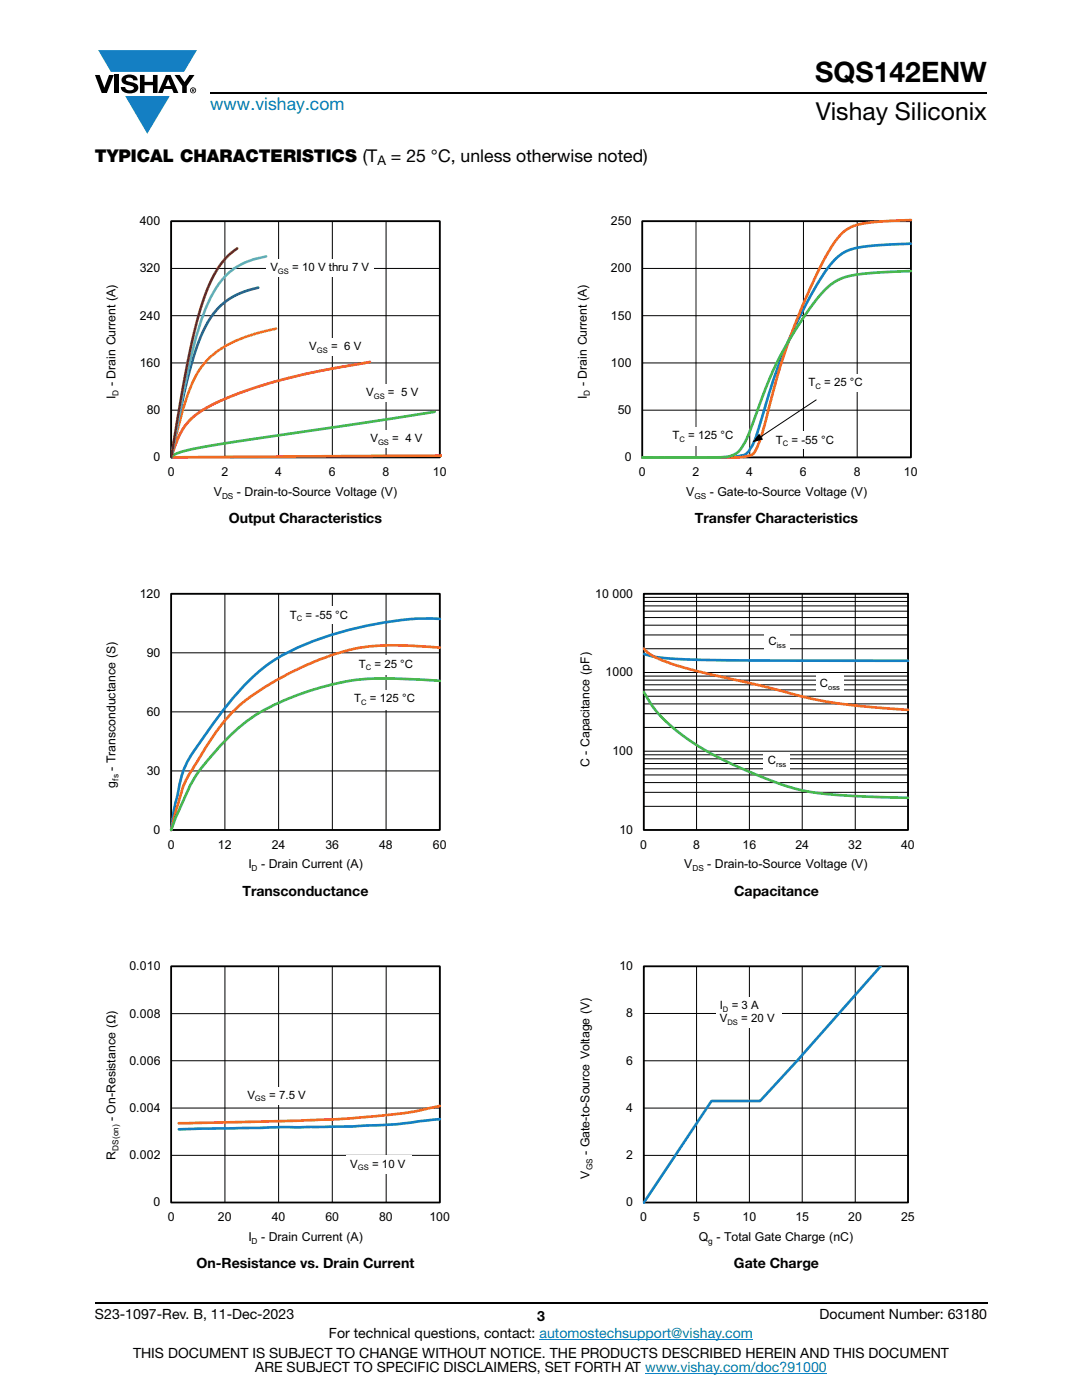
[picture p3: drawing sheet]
<svg xmlns="http://www.w3.org/2000/svg" width="216mm" height="279mm" viewBox="0 0 216 279" stroke-linecap="round" stroke-linejoin="round" font-family="sans-serif">
<g fill="#147fc3">
<path d="M19.6 10h19.7l-2.6 4.3h-1.1h-13.5z"/>
<path d="M25 19.2h8.9l-4.5 7.5z"/>
</g>
<g fill="#000">
<path d="M18.9 15h1l.9 2.5 1-2.5h.9l-1.4 3.6h-1zM22.9 15h.9v3.6h-.9zM24.6 15.3a2.1 2.1 0 0 1 2.8 .3l.1 .4h-.9a.79 .79 0 0 0-.7-.5 .79 .79 0 0 0-.8 .4l.3 .3 1 .2a1.08 1.08 0 0 1 1.2 1 1.08 1.08 0 0 1-1.1 1.2 1.73 1.73 0 0 1-2.4-1.2h.9a.96 .96 0 0 0 .8 .6 .96 .96 0 0 0 .9-.4 1.31 1.31 0 0 0-1.2-.6 1.03 1.03 0 0 1-1.1-.6 1.03 1.03 0 0 1 .2-1.1zM27.9 15h.9v1.3h1.7v-1.3h.9v3.6h-.9v-1.6h-1.7v1.6h-.9zM34.8 15h1.1l.9 1.4 1-1.4h1l-1.5 2.2v1.4h-.9v-1.4z"/>
<path d="M33.6 15.9l.5 1.3h-1.1zM33.1 15l-1.6 3.6h1l.3-.8h1.5l.3 .8h1l-1.6-3.6z"/>
<path d="M38.4 17.8h.2v.2h-.2zM38.3 17.7v.7h.1v-.3l.4 .3-.2-.3 .2-.2-.1-.2z"/>
<path d="M38.1 18a.46 .46 0 0 1 .9 0 .46 .46 0 0 1-.9 0zM37.9 18a.6 .6 0 0 0 1.2 0 .6 .6 0 0 0-1.2 0z"/>
</g>
<path d="M42 18.6h155M18.9 260h178.1" fill="none" stroke="#000" stroke-width=".36"/>
<path d="M107.7 267.3h42.6M128.7 274h36.3" fill="none" stroke="#007ec4" stroke-width=".2"/>
<path d="M34.2 44.1h53.6v47.2h-53.6zM34.2 53.6h53.6M44.9 44.1v47.2M55.6 44.1v47.2M66.3 44.1v47.2M77 44.1v47.2M34.2 72.4h53.6M34.2 63h53.6M34.2 81.9h53.6" fill="none" stroke="#000" stroke-width=".2"/>
<path d="M34.2 44.1h53.6v47.2h-53.6z" fill="none" stroke="#000" stroke-width=".35"/>
<path d="M88.1 90.9l-53.9 .4" fill="none" stroke="#f16b22" stroke-width=".53"/>
<path d="M86.7 82.2l-40.2 6-6.7 1.2a16.5 16.5 0 0 0-5.3 1.5l-.3 .4" fill="none" stroke="#48b74e" stroke-width=".53"/>
<path d="M73.8 72.2l-11 2-7.7 1.9-7.8 2.5-3 1.3-2.8 1.3a12.9 12.9 0 0 0-6.9 8.7l-.4 1.4" fill="none" stroke="#ee1f23" stroke-width=".53"/>
<path d="M55.1 65.6a28.9 28.9 0 0 0-12.4 5 19.6 19.6 0 0 0-5.8 9.8l-1.3 4.6-1.4 6.3" fill="none" stroke="#fec80b" stroke-width=".53"/>
<path d="M51.5 57.4a14.4 14.4 0 0 0-11.4 9.6l-1.4 3.9-1.4 5.3-3.1 15.1" fill="none" stroke="#2b5597" stroke-width=".53"/>
<path d="M53.1 51.2a13.6 13.6 0 0 0-10.9 7.9 70.6 70.6 0 0 0-5.1 16.5l-2.9 15.7" fill="none" stroke="#5dc7d2" stroke-width=".53"/>
<path d="M47.3 49.6a18 18 0 0 0-6.4 9.3l-1.6 5.4-1.6 6.8-3.5 20.2" fill="none" stroke="#823d1b" stroke-width=".53"/>
<g fill="#fff">
<path d="M53.1 51.7h21.6v3.6h-21.6z"/>
<path d="M73.1 85.8h12v3.4h-12z"/>
<path d="M72.3 76.7h12v3.6h-12z"/>
<path d="M60.9 67.4h12v3.6h-12z"/>
</g>
<path d="M34.2 118.5h53.6v47.1h-53.6zM44.9 118.5v47.1M55.6 118.5v47.1M66.3 118.5v47.1M77 118.5v47.1M34.2 130.3h53.6M34.2 153.9h53.6M34.2 142.1h53.6" fill="none" stroke="#000" stroke-width=".2"/>
<path d="M34.2 118.5h53.6v47.1h-53.6z" fill="none" stroke="#000" stroke-width=".35"/>
<path d="M87.8 123.5h-.8a67.5 67.5 0 0 0-29.1 6.4 35.7 35.7 0 0 0-12.5 10.7l-5.4 7.3a19.9 19.9 0 0 0-4.6 10.8l-.6 2.5-.6 4.4" fill="none" stroke="#147fc3" stroke-width=".53"/>
<path d="M87.8 129.3l-1.3-.1a59.5 59.5 0 0 0-15.6 .2 60.7 60.7 0 0 0-23 11.3 50.1 50.1 0 0 0-9.3 12.5 18.8 18.8 0 0 0-3.1 7.2l-1.3 5.2" fill="none" stroke="#f16b22" stroke-width=".53"/>
<path d="M87.8 135.9l-3.5-.2a58.6 58.6 0 0 0-17 .7 51.9 51.9 0 0 0-17.6 7.2 51.5 51.5 0 0 0-11.3 12.4l-3.2 6.8-1 2.8" fill="none" stroke="#48b74e" stroke-width=".53"/>
<g fill="#fff">
<path d="M57 121h13.6v3.6h-13.6z"/>
<path d="M70.8 130.8h12.8v3.8h-12.8z"/>
<path d="M69.9 137.7h12.8v3.8h-12.8z"/>
</g>
<path d="M34.2 192.9h53.6v47.1h-53.6zM44.9 192.9v47.1M55.6 192.9v47.1M66.3 192.9v47.1M77.1 192.9v47.1M34.2 211.7h53.6M34.2 202.3h53.6M34.2 230.6h53.6M34.2 221.1h53.6" fill="none" stroke="#000" stroke-width=".2"/>
<path d="M34.2 192.8h53.6v47.2h-53.6z" fill="none" stroke="#000" stroke-width=".35"/>
<path d="M87.8 223.4l-8.6 1-9 .4-13.8 .1-20.7 .5" fill="none" stroke="#147fc3" stroke-width=".53"/>
<path d="M87.8 220.7l-1 .2a70.1 70.1 0 0 1-11.9 1.9 411.9 411.9 0 0 1-30.2 1.2l-9 .2" fill="none" stroke="#f16b22" stroke-width=".53"/>
<g fill="#fff">
<path d="M69.1 230.6h13v3.8h-13z"/>
<path d="M48.6 216.8h13.3v3.6h-13.3z"/>
</g>
<path d="M128.2 44.1h53.6v47.2h-53.6zM128.2 53.6h53.6M138.9 44.1v47.2M149.6 44.1v47.2M160.3 44.1v47.2M171 44.1v47.2M128.2 72.4h53.6M128.2 63h53.6M128.2 81.9h53.6" fill="none" stroke="#000" stroke-width=".2"/>
<path d="M128.2 44.1h53.6v47.2h-53.6z" fill="none" stroke="#000" stroke-width=".35"/>
<path d="M181.8 48.6l-6 .3a19.5 19.5 0 0 0-7.4 1.5 19.3 19.3 0 0 0-5.7 7l-3.3 6.1-3 6.6-2.3 6.4-2.5 8.5a12.6 12.6 0 0 1-2.6 5.5 8.7 8.7 0 0 1-3.7 .8h-17.1" fill="none" stroke="#147fc3" stroke-width=".53"/>
<path d="M181.8 43.9l-5.3 .2a21 21 0 0 0-6.9 1.3 12.9 12.9 0 0 0-4.7 5.6l-3.2 6.5-3.1 7.4-2.4 6.5-2 7a87 87 0 0 1-3.2 11.1 2.99 2.99 0 0 1-3.1 1.7l-19.7 .1" fill="none" stroke="#f16b22" stroke-width=".53"/>
<path d="M181.8 54.1l-7.5 .4a16.7 16.7 0 0 0-8 1.9 30.5 30.5 0 0 0-6.9 8.3l-1.7 2.8a79.9 79.9 0 0 0-7.4 16.8l-.9 2.3a8.3 8.3 0 0 1-2.8 4.1 12.6 12.6 0 0 1-5.4 .6h-13" fill="none" stroke="#48b74e" stroke-width=".53"/>
<g fill="#fff">
<path d="M160.5 74.7h12.8v3.5h-12.8z"/>
<path d="M154 86.1h13.6v3.6h-13.6z"/>
<path d="M133.4 85.2h14.1v3.8h-14.1z"/>
</g>
<g fill="none" stroke="#000" stroke-width=".2">
<path d="M162.9 79.8l-11.3 7.5M128.4 119.2h52.8M128.4 118.5h52.8v47.1h-52.8zM139 118.5v47.1M149.5 118.5v47.1M160.1 118.5v47.1M170.7 118.5v47.1M128.4 139h52.8M128.4 137.7h52.8M128.4 136.7h52.8M128.4 135.7h52.8M128.4 134.9h52.8"/>
<path d="M128.4 129.5h52.8M128.4 126.7h52.8M128.4 124.8h52.8M128.4 123.2h52.8M128.4 122h52.8M128.4 120.9h52.8M128.4 120h52.8M128.4 134.2h52.8M128.4 158.1h52.8M128.4 156.2h52.8M128.4 154.7h52.8M128.4 153.4h52.8"/>
<path d="M128.4 152.4h52.8M128.4 151.4h52.8M128.4 150.6h52.8M128.4 145.2h52.8M128.4 142.4h52.8M128.4 140.5h52.8M128.4 149.9h52.8M128.4 160.9h52.8"/>
</g>
<path d="M151.5 86.5l.8 1.2-2.2 .6z" fill="#000"/>
<path d="M128.5 118.5h52.7v47.1h-52.7z" fill="none" stroke="#000" stroke-width=".35"/>
<path d="M128.5 130.5l1.7 .5 1.8 .3 7.2 .4 42 .2" fill="none" stroke="#147fc3" stroke-width=".53"/>
<path d="M128.5 129.4a12.7 12.7 0 0 0 5.4 3l5.5 1.6 12.3 2.8 11.7 2.9 7.2 1.1 10.6 .9" fill="none" stroke="#f16b22" stroke-width=".53"/>
<path d="M128.5 138.1l.3 .5a27.6 27.6 0 0 0 9.5 9.7l4.2 2.4 5.1 2.5 6.6 2.7 4.8 1.6 3.5 .7 4.4 .4 14.3 .6" fill="none" stroke="#48b74e" stroke-width=".53"/>
<g fill="#fff">
<path d="M152.6 126.4h5v3.5h-5z"/>
<path d="M152.4 150h5.2v3.6h-5.2z"/>
<path d="M162.8 134.7h5.6v3.6h-5.6z"/>
</g>
<path d="M128.4 192.9h52.8v47.1h-52.8zM139 192.9v47.1M149.5 192.9v47.1M160.1 192.9v47.1M170.7 192.9v47.1M128.4 211.7h52.8M128.4 202.3h52.8M128.4 230.6h52.8M128.4 221.1h52.8" fill="none" stroke="#000" stroke-width=".2"/>
<path d="M128.5 192.8h52.7v47.2h-52.7z" fill="none" stroke="#000" stroke-width=".35"/>
<path d="M175.7 192.8l-16.7 18.9-7.3 8h-9.7l-13.5 20.3" fill="none" stroke="#147fc3" stroke-width=".53"/>
<path d="M142.8 198.9h13.1v6.1h-13.1z" fill="#fff"/>
<text font-size="5.6" x="162.7" y="16.4">SQS142ENW</text>
<text font-size="4.9" x="162.8" y="24">Vishay Siliconix</text>
<text font-size="3.5" fill="#007ec4" x="42" y="21.9">www.vishay.com</text>
<g font-size="3.5">
<text x="18.9" y="32.3">TYPICAL CHARACTERISTICS (T</text>
<text x="78" y="32.3">= 25 °C, unless otherwise noted)</text>
</g>
<g font-size="2.8">
<text x="45.7" y="104.5">Output Characteristics</text>
<text x="138.7" y="104.5">Transfer Characteristics</text>
<text x="48.4" y="178.8">Transconductance</text>
<text x="146.5" y="178.8">Capacitance</text>
<text x="39.2" y="253.2">On-Resistance vs. Drain Current</text>
<text x="146.5" y="253.1">Gate Charge</text>
<text x="18.9" y="263.3">S23-1097-Rev. B, 11-Dec-2023</text>
<text x="107.2" y="263.6">3</text>
<text x="163.6" y="263.3">Document Number: 63180</text>
<text x="65.6" y="267.1">For technical questions, contact: automostechsupport@vishay.com</text>
<text x="26.5" y="271">THIS DOCUMENT IS SUBJECT TO CHANGE WITHOUT NOTICE. THE PRODUCTS DESCRIBED HEREIN AND THIS DOCUMENT</text>
<text x="50.9" y="273.8">ARE SUBJECT TO SPECIFIC DISCLAIMERS, SET FORTH AT www.vishay.com/doc?91000</text>
</g>
<text font-size="2.6" x="75.3" y="33">A</text>
<g font-size="2.5">
<text x="27.9" y="44.9">400</text>
<text x="121.9" y="44.9">250</text>
<text x="27.9" y="54.4">320</text>
<text x="121.9" y="54.4">200</text>
<text x="27.9" y="63.8">240</text>
<text x="121.9" y="63.8">150</text>
<text x="23.1" y="77.1" transform="rotate(-90 23.1 77.1)">- Drain Current (A)</text>
<text x="27.9" y="73.2">160</text>
<text x="117.1" y="77.1" transform="rotate(-90 117.1 77.1)">- Drain Current (A)</text>
<text x="121.9" y="73.2">100</text>
<text x="23.1" y="79.6" transform="rotate(-90 23.1 79.6)">I</text>
<text x="29.3" y="82.7">80</text>
<text x="117.1" y="79.6" transform="rotate(-90 117.1 79.6)">I</text>
<text x="123.3" y="82.7">50</text>
<text x="30.7" y="92.1">0</text>
<text x="33.5" y="95">0</text>
<text x="44.2" y="95">2</text>
<text x="54.9" y="95">4</text>
<text x="65.6" y="95">6</text>
<text x="76.3" y="95">8</text>
<text x="86.4" y="95">10</text>
<text x="124.7" y="92.1">0</text>
<text x="127.5" y="95">0</text>
<text x="138.2" y="95">2</text>
<text x="148.9" y="95">4</text>
<text x="159.6" y="95">6</text>
<text x="170.3" y="95">8</text>
<text x="180.4" y="95">10</text>
<text x="42.7" y="98.9">V</text>
<text x="47.3" y="98.9">- Drain-to-Source Voltage (V)</text>
<text x="136.9" y="98.9">V</text>
<text x="141.6" y="98.9">- Gate-to-Source Voltage (V)</text>
<text x="27.9" y="119.3">120</text>
<text x="118.8" y="119.3">10 000</text>
<text x="29.3" y="131.1">90</text>
<text x="120.8" y="135">1000</text>
<text x="29.3" y="142.9">60</text>
<text x="23.1" y="153.9" transform="rotate(-90 23.1 153.9)">- Transconductance (S)</text>
<text x="29.3" y="154.6">30</text>
<text x="117.6" y="153.1" transform="rotate(-90 117.6 153.1)">C - Capacitance (pF)</text>
<text x="122.2" y="150.7">100</text>
<text x="23.1" y="157.2" transform="rotate(-90 23.1 157.2)">g</text>
<text x="30.7" y="166.4">0</text>
<text x="123.6" y="166.4">10</text>
<text x="33.5" y="169.4">0</text>
<text x="43.5" y="169.4">12</text>
<text x="49.6" y="173.3">I</text>
<text x="52.1" y="173.3">- Drain Current (A)</text>
<text x="54.2" y="169.4">24</text>
<text x="64.9" y="169.4">36</text>
<text x="75.7" y="169.4">48</text>
<text x="86.4" y="169.4">60</text>
<text x="127.8" y="169.4">0</text>
<text x="136.5" y="173.3">V</text>
<text x="138.3" y="169.4">8</text>
<text x="141.1" y="173.3">- Drain-to-Source Voltage (V)</text>
<text x="148.2" y="169.4">16</text>
<text x="158.7" y="169.4">24</text>
<text x="169.3" y="169.4">32</text>
<text x="179.8" y="169.4">40</text>
<text x="25.8" y="193.6">0.010</text>
<text x="123.6" y="193.6">10</text>
<text x="25.8" y="203.1">0.008</text>
<text x="125" y="203.1">8</text>
<text x="25.8" y="212.5">0.006</text>
<text x="125" y="212.5">6</text>
<text x="25.8" y="221.9">0.004</text>
<text x="125" y="221.9">4</text>
<text x="23.1" y="223.8" transform="rotate(-90 23.1 223.8)">- On-Resistance (Ω)</text>
<text x="23.1" y="231.4" transform="rotate(-90 23.1 231.4)">R</text>
<text x="25.8" y="231.4">0.002</text>
<text x="117.6" y="230.5" transform="rotate(-90 117.6 230.5)">- Gate-to-Source Voltage (V)</text>
<text x="125" y="231.3">2</text>
<text x="117.6" y="235.2" transform="rotate(-90 117.6 235.2)">V</text>
<text x="30.7" y="240.8">0</text>
<text x="33.5" y="243.7">0</text>
<text x="43.5" y="243.7">20</text>
<text x="54.2" y="243.7">40</text>
<text x="64.9" y="243.7">60</text>
<text x="75.7" y="243.7">80</text>
<text x="85.7" y="243.7">100</text>
<text x="125" y="240.8">0</text>
<text x="127.8" y="243.7">0</text>
<text x="138.3" y="243.7">5</text>
<text x="148.2" y="243.7">10</text>
<text x="158.7" y="243.7">15</text>
<text x="169.3" y="243.7">20</text>
<text x="179.8" y="243.7">25</text>
<text x="49.6" y="247.6">I</text>
<text x="52.1" y="247.6">- Drain Current (A)</text>
<text x="139.4" y="247.6">Q - Total Gate Charge (nC)</text>
</g>
<g font-size="2.3">
<text x="53.9" y="54.1">V</text>
<text x="58.3" y="54.1">= 10 V thru 7 V</text>
<text x="61.7" y="69.8">V</text>
<text x="66.1" y="69.8">= 6 V</text>
<text x="161.3" y="77.1">T</text>
<text x="164.4" y="77.1">= 25 °C</text>
<text x="73.1" y="79.1">V</text>
<text x="77.4" y="79.1">= 5 V</text>
<text x="73.9" y="88.2">V</text>
<text x="78.3" y="88.2">= 4 V</text>
<text x="134.2" y="87.6">T</text>
<text x="137.3" y="87.6">= 125 °C</text>
<text x="154.8" y="88.5">T</text>
<text x="157.9" y="88.5">= -55 °C</text>
<text x="57.8" y="123.5">T</text>
<text x="61" y="123.5">= -55 °C</text>
<text x="153.4" y="128.8">C</text>
<text x="71.6" y="133.2">T</text>
<text x="74.7" y="133.2">= 25 °C</text>
<text x="163.6" y="137.1">C</text>
<text x="70.7" y="140.1">T</text>
<text x="73.8" y="140.1">= 125 °C</text>
<text x="153.2" y="152.5">C</text>
<text x="143.6" y="201.3">I</text>
<text x="143.6" y="204">V</text>
<text x="146" y="201.3">= 3 A</text>
<text x="147.9" y="204">= 20 V</text>
<text x="49.4" y="219.3">V</text>
<text x="53.7" y="219.3">= 7.5 V</text>
<text x="69.9" y="233">V</text>
<text x="74.2" y="233">= 10 V</text>
</g>
<g font-size="1.7">
<text x="23.7" y="79" transform="rotate(-90 23.7 79)">D</text>
<text x="117.7" y="79" transform="rotate(-90 117.7 79)">D</text>
<text x="44.3" y="99.5">DS</text>
<text x="138.6" y="99.5">GS</text>
<text x="23.7" y="155.9" transform="rotate(-90 23.7 155.9)">fs</text>
<text x="50.2" y="173.9">D</text>
<text x="138.2" y="173.9">DS</text>
<text x="23.7" y="229.6" transform="rotate(-90 23.7 229.6)">DS(on)</text>
<text x="118.2" y="233.5" transform="rotate(-90 118.2 233.5)">GS</text>
<text x="50.2" y="248.2">D</text>
<text x="141.3" y="248.2">g</text>
</g>
<g font-size="1.5">
<text x="55.5" y="54.7">GS</text>
<text x="63.2" y="70.4">GS</text>
<text x="162.7" y="77.7">C</text>
<text x="74.6" y="79.6">GS</text>
<text x="75.4" y="88.8">GS</text>
<text x="135.6" y="88.2">C</text>
<text x="156.2" y="89.1">C</text>
<text x="59.2" y="124">C</text>
<text x="155" y="129.3">iss</text>
<text x="73" y="133.8">C</text>
<text x="165.2" y="137.7">oss</text>
<text x="72.1" y="140.7">C</text>
<text x="154.9" y="153">rss</text>
<text x="144.3" y="201.9">D</text>
<text x="145.2" y="204.5">DS</text>
<text x="50.9" y="219.8">GS</text>
<text x="71.4" y="233.6">GS</text>
</g>
</svg>
